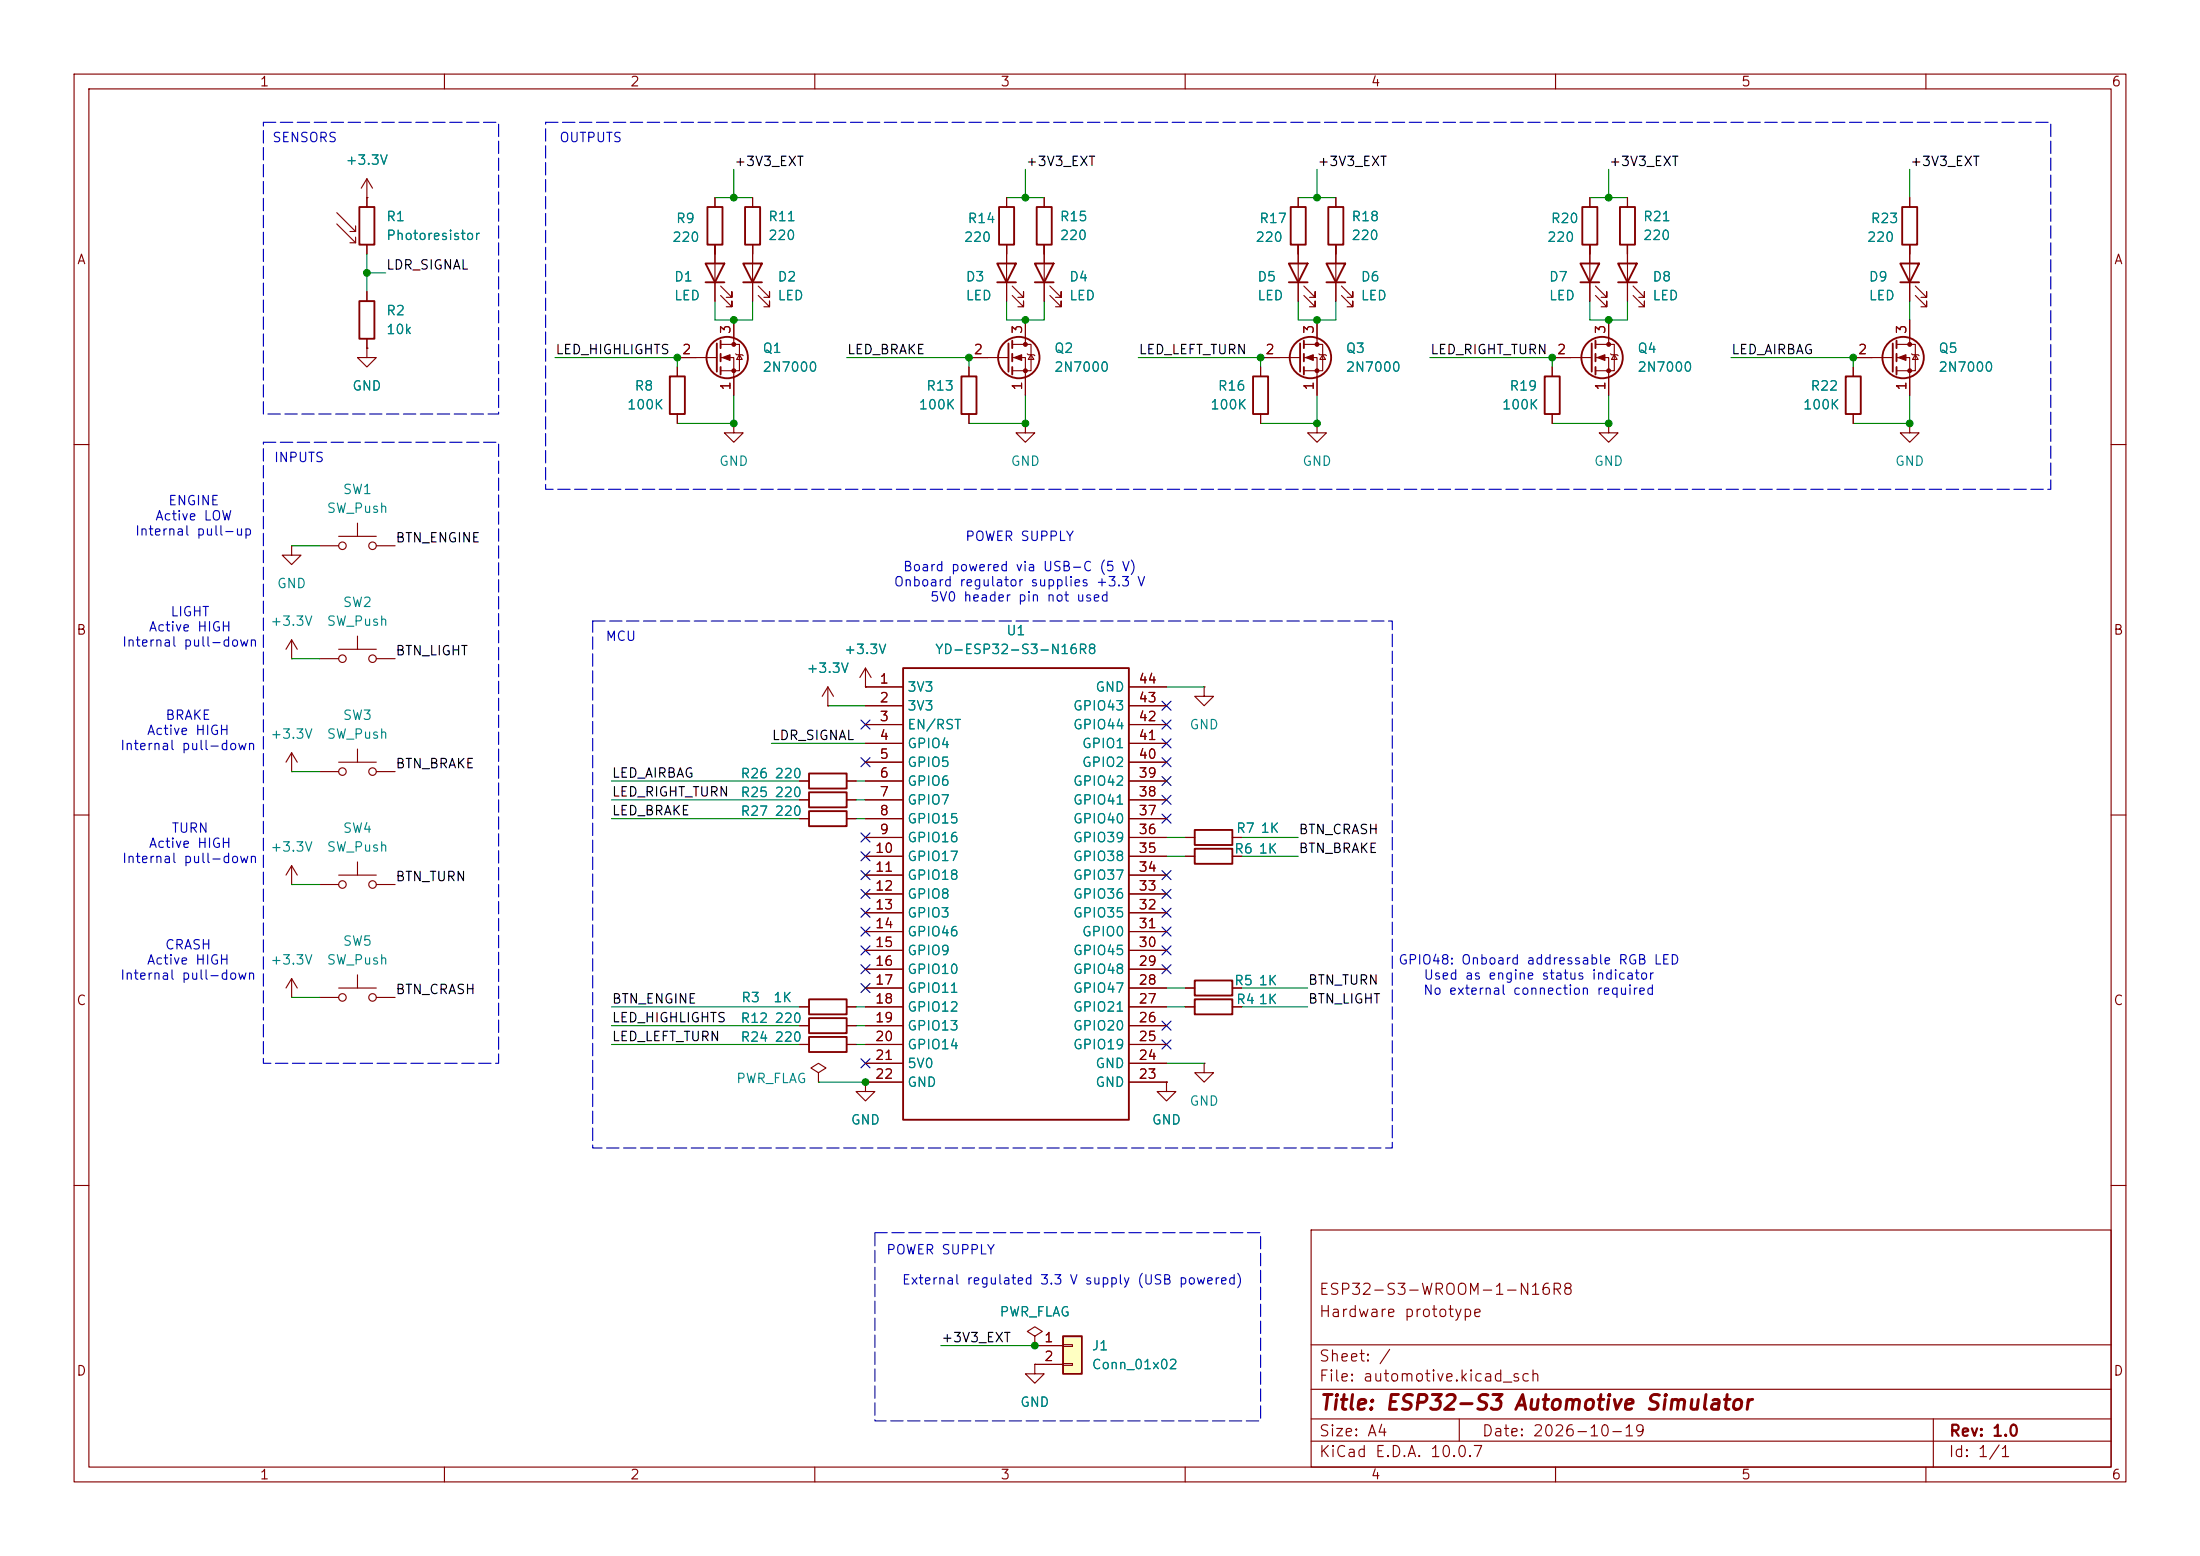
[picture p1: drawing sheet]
<svg xmlns="http://www.w3.org/2000/svg" width="297mm" height="210mm" viewBox="0 0 297 210" stroke-linecap="round" stroke-linejoin="round" font-family="sans-serif">
<g fill="none" stroke="#840000" stroke-width=".15">
<path d="M10 10h277v190h-277zM12 12h273v186h-273zM60 10v2M110 10v2M160 10v2M210 10v2M260 10v2M96.5 26.7v1.2M96.5 33v7.6M97.3 39.9l1.5 1.5v-.8v.8h-.8M97.3 38.6l1.5 1.5v-.7v.7h-.8M214.6 33v7.6"/>
<path d="M215.4 39.9l1.5 1.5v-.8v.8h-.7M215.4 38.6l1.5 1.5v-.7v.7h-.7M257.8 33v7.6M258.6 39.9l1.5 1.5v-.8v.8h-.8M258.6 38.6l1.5 1.5v-.7v.7h-.8M91.4 49.5v1.3M91.4 55.9v1.3M217.2 57.2v1.2h1.2l-1.2 1.3-1.3-1.3h1.3M217.2 57.2h.1M10 60h2M285 60h2M116.8 92.7h.1"/>
<path d="M116.8 90.2l-.7 1.2M116.8 90.2l.8 1.2M116.8 90.2v2.5M162.6 92.7v1.3h1.2l-1.2 1.3-1.3-1.3h1.3M162.6 92.7h.1M10 110h2M39.4 119.4h.1M39.4 116.8v2.6M39.4 116.8l-.8 1.3M39.4 116.8l.7 1.3M43.2 119.4h2.5M45.7 118.1h5.1"/>
<path d="M48.3 116.3v1.8M50.8 119.4h2.5M160 113h1.3M166.4 113h1.2M285 110h2M39.4 134.6h.1M39.4 132.1l-.8 1.3M39.4 132.1l.7 1.3M39.4 132.1v2.5M43.2 134.6h2.5M45.7 133.4h5.1M48.3 131.6v1.8"/>
<path d="M50.8 134.6h2.5M160 135.9h1.3M160 133.4h1.3M166.4 135.9h1.2M166.4 133.4h1.2M107.9 141h1.3M110.5 144.8l1-.7-1-.6-1 .6 1 .7v1.3M110.5 146.1h.1M114.3 141h1.3M116.8 146.1v1.2h1.3l-1.3 1.3-1.2-1.3h1.2M116.8 146.1h.1M162.6 143.5v1.3h1.2l-1.2 1.3-1.3-1.3h1.3"/>
<path d="M162.6 143.5h.1M10 160h2M177 166h108v32h-108zM285 160h2M60 198v2M110 198v2M139.7 184.2v1.2h1.3l-1.3 1.3-1.3-1.3h1.3M139.7 184.2h.1M139.7 180.3l1-.6-1-.6-1 .6 1 .6v1.3M139.7 181.6h.1M160 198v2M177 194.5h108"/>
<path d="M177 191.5h108M177 187.5h108M177 181.5h108M197 191.5v3M210 198v2M260 198v2M261 191.5v6.5"/>
<circle cx="46.2" cy="119.4" r=".51"/>
<circle cx="50.3" cy="119.4" r=".51"/>
<circle cx="46.2" cy="134.6" r=".51"/>
<circle cx="50.3" cy="134.6" r=".51"/>
</g>
<path d="M95.2 35.6h2.6l-1.3 2.5zM95.2 38.1h2.6M95.5 27.9h2v5.1h-2zM213.4 35.6h2.5l-1.3 2.5zM213.4 38.1h2.5M256.5 35.6h2.6l-1.3 2.5zM256.5 38.1h2.6M90.4 50.8h2.1v5.1h-2.1zM161.3 112h5.1v2h-5.1zM109.2 140h5.1v2h-5.1zM161.3 134.9h5.1v2h-5.1zM161.3 132.3h5.1v2.1h-5.1z" fill="none" stroke="#840000" stroke-width=".25"/>
<path d="M143.5 180.3h2.5v5.1h-2.5z" fill="#ffffc2"/>
<g fill="none" stroke="#840000" stroke-width=".25">
<path d="M48.5 27.9h2v5.1h-2zM100.3 35.6h2.6l-1.3 2.5zM100.3 38.1h2.6M100.6 27.9h2v5.1h-2zM134.6 35.6h2.6l-1.3 2.5zM134.6 38.1h2.6M134.9 27.9h2v5.1h-2zM139.7 35.6h2.5l-1.2 2.5zM139.7 38.1h2.5M140 27.9h2v5.1h-2zM174 35.6h2.5l-1.2 2.5zM174 38.1h2.5"/>
<path d="M174.2 27.9h2.1v5.1h-2.1zM179.1 35.6h2.5l-1.3 2.5zM179.1 38.1h2.5M179.3 27.9h2.1v5.1h-2.1zM213.6 27.9h2v5.1h-2zM218.4 35.6h2.6l-1.3 2.5zM218.4 38.1h2.6M218.7 27.9h2v5.1h-2zM256.8 27.9h2v5.1h-2zM48.5 40.6h2v5.1h-2zM96.8 46.4v3.8M97.3 46v1"/>
<path d="M97.3 47.8v1M97.3 49.5v1M129.8 50.8h2v5.1h-2zM136.1 46.4v3.8M136.7 46v1M136.7 47.8v1M136.7 49.5v1M169.2 50.8h2v5.1h-2zM175.5 46.4v3.8M176 46v1M176 47.8v1M176 49.5v1"/>
<path d="M208.5 50.8h2.1v5.1h-2.1zM214.9 46.4v3.8M215.4 46v1M215.4 47.8v1M215.4 49.5v1M249.2 50.8h2v5.1h-2zM255.5 46.4v3.8M256 46v1M256 47.8v1M256 49.5v1M121.9 90.2h30.5v60.9h-30.5zM109.2 109.5h5.1v2h-5.1z"/>
<path d="M109.2 104.4h5.1v2h-5.1zM109.2 106.9h5.1v2.1h-5.1zM161.3 114.6h5.1v2h-5.1zM109.2 137.4h5.1v2h-5.1zM109.2 134.9h5.1v2h-5.1zM143.5 180.3h2.5v5.1h-2.5z"/>
<circle cx="98.2" cy="48.3" r="2.79"/>
<circle cx="137.5" cy="48.3" r="2.79"/>
<circle cx="176.9" cy="48.3" r="2.79"/>
<circle cx="216.3" cy="48.3" r="2.79"/>
<circle cx="256.9" cy="48.3" r="2.79"/>
</g>
<g fill="none" stroke="#840000" stroke-width=".15">
<path d="M45.5 28.7l2.5 2.5M45.5 30.2l2.5 2.6M47.2 31.2h.8M47.2 32.8h.8M48 30.5v.7M48 32v.8M49.5 26.7h.1M49.5 24.1l-.7 1.3M49.5 24.1l.8 1.3M49.5 24.1v3.8M49.5 33v1.3M49.5 39.4v1.2"/>
<path d="M96.5 26.7v1.2M96.5 33v2.6M96.5 38.1v2.5M101.6 26.7v1.2M101.6 33v7.6M102.4 39.9l1.5 1.5v-.8v.8h-.8M102.4 38.6l1.5 1.5v-.7v.7h-.8M135.9 26.7v1.2M135.9 33v7.6M136.7 39.9l1.5 1.5v-.8v.8h-.8M136.7 38.6l1.5 1.5v-.7v.7h-.8M141 26.7v1.2"/>
<path d="M141 33v7.6M141.7 39.9l1.6 1.5v-.8v.8h-.8M141.7 38.6l1.6 1.5v-.7v.7h-.8M175.3 26.7v1.2M175.3 33v7.6M176 39.9l1.5 1.5v-.8v.8h-.7M176 38.6l1.5 1.5v-.7v.7h-.7M180.3 26.7v1.2M180.3 33v7.6M181.1 39.9l1.5 1.5v-.8v.8h-.7M181.1 38.6l1.5 1.5v-.7v.7h-.7M214.6 26.7v1.2"/>
<path d="M214.6 33v2.6M214.6 38.1v2.5M219.7 26.7v1.2M219.7 33v7.6M220.5 39.9l1.5 1.5v-.8v.8h-.8M220.5 38.6l1.5 1.5v-.7v.7h-.8M257.8 26.7v1.2M257.8 33v2.6M257.8 38.1v2.5M49.5 47v1.3h1.3l-1.3 1.2-1.2-1.2h1.2M49.5 47h.1M49.5 45.7v1.3"/>
<path d="M91.4 48.3h5.4M91.4 49.5v1.3M91.4 55.9v1.3M97.3 46.5h2.5v3.5h-2.5M97.3 48.3h1.8v5M99.1 57.2v1.2h1.2l-1.2 1.3-1.3-1.3h1.3M99.1 57.2h.1M99.1 43.2v3.3M99.3 47.8l.1 .1h.8l.1 .1M99.8 47.9l.4 .6h-.8zM130.8 48.3h5.3M130.8 49.5v1.3"/>
<path d="M130.8 55.9v1.3M136.7 46.5h2.5v3.5h-2.5M136.7 48.3h1.7v5M138.4 57.2v1.2h1.3l-1.3 1.3-1.2-1.3h1.2M138.4 57.2h.1M138.4 43.2v3.3M138.7 47.8l.1 .1h.8l.1 .1M139.2 47.9l.4 .6h-.8zM170.2 48.3h5.3M170.2 49.5v1.3M170.2 55.9v1.3M176 46.5h2.6v3.5h-2.6"/>
<path d="M176 48.3h1.8v5M177.8 57.2v1.2h1.3l-1.3 1.3-1.3-1.3h1.3M177.8 57.2h.1M177.8 43.2v3.3M178.1 47.8l.1 .1h.7l.2 .1M178.6 47.9l.3 .6h-.7zM209.5 48.3h5.4M209.5 49.5v1.3M209.5 55.9v1.3M215.4 46.5h2.5v3.5h-2.5M215.4 48.3h1.8v5M217.2 43.2v3.3"/>
<path d="M217.4 47.8l.2 .1h.7l.1 .1M217.9 47.9l.4 .6h-.7zM250.2 48.3h5.3M250.2 49.5v1.3M250.2 55.9v1.3M256 46.5h2.6v3.5h-2.6M256 48.3h1.8v5M257.8 57.2v1.2h1.3l-1.3 1.3-1.3-1.3h1.3M257.8 57.2h.1M257.8 43.2v3.3M258.1 47.8l.1 .1h.8l.1 .1M258.6 47.9l.4 .6h-.8z"/>
<path d="M39.4 73.7v1.2h1.2l-1.2 1.3-1.3-1.3h1.3M39.4 73.7h.1M43.2 73.7h2.5M45.7 72.4h5.1M48.3 70.6v1.8M50.8 73.7h2.5M39.4 88.9h.1M39.4 86.4l-.8 1.2M39.4 86.4l.7 1.2M39.4 86.4v2.5M43.2 88.9h2.5M45.7 87.6h5.1"/>
<path d="M48.3 85.9v1.7M50.8 88.9h2.5M111.8 95.3h.1M111.8 92.7l-.8 1.3M111.8 92.7l.7 1.3M111.8 92.7v2.6M116.8 92.7h.1M116.8 92.7h5.1M116.8 95.3h5.1M116.8 97.8h5.1M152.4 92.7h5.1M152.4 95.3h5.1"/>
<path d="M152.4 97.8h5.1M39.4 104.1h.1M39.4 101.6v2.5M39.4 101.6l-.8 1.3M39.4 101.6l.7 1.3M43.2 104.1h2.5M45.7 102.9h5.1M48.3 101.1v1.8M50.8 104.1h2.5M107.9 110.5h1.3M107.9 105.4h1.3M107.9 108h1.3"/>
<path d="M114.3 110.5h1.3M114.3 105.4h1.3M114.3 108h1.3M116.8 110.5h5.1M116.8 105.4h5.1M116.8 108h5.1M116.8 102.9h5.1M116.8 115.6h5.1M116.8 100.3h5.1M116.8 113h5.1M116.8 118.1h5.1M152.4 110.5h5.1"/>
<path d="M152.4 105.4h5.1M152.4 108h5.1M152.4 102.9h5.1M152.4 115.6h5.1M152.4 100.3h5.1M152.4 113h5.1M152.4 118.1h5.1M160 115.6h1.3M160 113h1.3M166.4 115.6h1.2M166.4 113h1.2M107.9 138.4h1.3"/>
<path d="M107.9 135.9h1.3M114.3 138.4h1.3M114.3 135.9h1.3M116.8 138.4h5.1M116.8 135.9h5.1M116.8 120.7h5.1M116.8 123.2h5.1M116.8 125.7h5.1M116.8 128.3h5.1M116.8 130.8h5.1M116.8 133.4h5.1M152.4 138.4h5.1"/>
<path d="M152.4 135.9h5.1M152.4 120.7h5.1M152.4 123.2h5.1M152.4 125.7h5.1M152.4 128.3h5.1M152.4 130.8h5.1M152.4 133.4h5.1M160 135.9h1.3M160 133.4h1.3M166.4 135.9h1.2M166.4 133.4h1.2M107.9 141h1.3"/>
<path d="M114.3 141h1.3M116.8 146.1h.1M116.8 141h5.1M116.8 143.5h5.1M116.8 146.1h5.1M152.4 141h5.1M152.4 143.5h5.1M152.4 146.1h5.1M157.5 146.1v1.2h1.2l-1.2 1.3-1.3-1.3h1.3M157.5 146.1h.1M139.7 181.6h.1M139.7 184.2h.1"/>
<path d="M139.7 181.6h3.8M139.7 184.2h3.8M143.5 181.5h1.3v.2h-1.3zM143.5 184h1.3v.3h-1.3z"/>
<circle cx="46.2" cy="73.7" r=".51"/>
<circle cx="50.3" cy="73.7" r=".51"/>
<circle cx="46.2" cy="88.9" r=".51"/>
<circle cx="50.3" cy="88.9" r=".51"/>
<circle cx="46.2" cy="104.1" r=".51"/>
<circle cx="50.3" cy="104.1" r=".51"/>
</g>
<g fill="#840000" stroke="#840000" stroke-width=".15">
<path d="M176.3 48.3l1-.4v.7z"/>
<path d="M136.9 48.3l1-.4v.7z"/>
<path d="M256.3 48.3l1-.4v.7z"/>
<path d="M215.6 48.3l1.1-.4v.7z"/>
<path d="M97.5 48.3l1.1-.4v.7z"/>
<circle cx="177.8" cy="46.5" r=".25"/>
<circle cx="177.8" cy="50" r=".25"/>
<circle cx="138.4" cy="46.5" r=".25"/>
<circle cx="138.4" cy="50" r=".25"/>
<circle cx="257.8" cy="46.5" r=".25"/>
<circle cx="257.8" cy="50" r=".25"/>
<circle cx="217.2" cy="46.5" r=".25"/>
<circle cx="217.2" cy="50" r=".25"/>
<circle cx="99.1" cy="46.5" r=".25"/>
<circle cx="99.1" cy="50" r=".25"/>
</g>
<g fill="none" stroke="#008400" stroke-width=".15">
<path d="M49.5 34.3v5.1M49.5 36.8h2.6M96.5 26.7h5.1M96.5 33v1.3M99.1 22.9v3.8M101.6 33v1.3M135.9 26.7h5.1M135.9 33v1.3M138.4 22.9v3.8M141 33v1.3M175.3 33v1.3M175.3 26.7h5"/>
<path d="M177.8 22.9v3.8M180.3 33v1.3M214.6 26.7h5.1M214.6 33v1.3M217.2 22.9v3.8M219.7 33v1.3M257.8 22.9v3.8M257.8 33v1.3M74.9 48.3h16.5v1.2M96.5 40.6v2.6h5.1v-2.6M99.1 53.3v3.9h-7.7M114.3 48.3h16.5v1.2"/>
<path d="M135.9 40.6v2.6h5.1v-2.6M138.4 53.3v3.9h-7.6M153.7 48.3h16.5v1.2M175.3 40.6v2.6h5v-2.6M177.8 53.3v3.9h-7.6M193 48.3h16.5v1.2M214.6 40.6v2.6h5.1v-2.6M217.2 53.3v3.9h-7.7M233.7 48.3h16.5v1.2M257.8 40.6v2.6M257.8 53.3v3.9h-7.6M39.4 73.7h3.8"/>
<path d="M39.4 88.9h3.8M111.8 95.3h5M157.5 92.7h5.1M39.4 119.4h3.8M39.4 104.1h3.8M82.5 108h25.4M82.5 105.4h25.4M82.5 110.5h25.4M104.1 100.3h12.7M115.6 108h1.2M115.6 105.4h1.2M115.6 110.5h1.2"/>
<path d="M157.5 113h2.5M157.5 115.6h2.5M167.6 113h7.7M167.6 115.6h7.7M39.4 134.6h3.8M82.5 135.9h25.4M82.5 138.4h25.4M115.6 135.9h1.2M115.6 138.4h1.2M157.5 133.4h2.5M157.5 135.9h2.5M167.6 133.4h8.9"/>
<path d="M167.6 135.9h8.9M82.5 141h25.4M110.5 146.1h6.3M115.6 141h1.2M157.5 143.5h5.1M127 181.6h12.7"/>
</g>
<g fill="none" stroke="#000084" stroke-width=".15">
<path d="M116.2 97.2l1.2 1.2M117.4 97.2l-1.2 1.2M156.9 99.7l1.2 1.2M156.9 97.2l1.2 1.2M156.9 94.6l1.2 1.3M158.1 99.7l-1.2 1.2M158.1 97.2l-1.2 1.2M158.1 94.6l-1.2 1.3M116.2 115l1.2 1.2M116.2 117.5l1.2 1.2M116.2 102.3l1.2 1.2M116.2 112.4l1.2 1.2"/>
<path d="M117.4 115l-1.2 1.2M117.4 117.5l-1.2 1.2M117.4 102.3l-1.2 1.2M117.4 112.4l-1.2 1.2M156.9 109.9l1.2 1.2M156.9 104.8l1.2 1.2M156.9 107.3l1.2 1.3M156.9 102.3l1.2 1.2M156.9 117.5l1.2 1.2M158.1 109.9l-1.2 1.2M158.1 104.8l-1.2 1.2M158.1 107.3l-1.2 1.3"/>
<path d="M158.1 102.3l-1.2 1.2M158.1 117.5l-1.2 1.2M116.2 122.6l1.2 1.2M116.2 125.1l1.2 1.2M116.2 127.7l1.2 1.2M116.2 130.2l1.2 1.2M116.2 132.7l1.2 1.3M116.2 120l1.2 1.3M117.4 122.6l-1.2 1.2M117.4 125.1l-1.2 1.2M117.4 127.7l-1.2 1.2M117.4 130.2l-1.2 1.2"/>
<path d="M117.4 132.7l-1.2 1.3M117.4 120l-1.2 1.3M156.9 127.7l1.2 1.2M156.9 120l1.2 1.3M156.9 125.1l1.2 1.2M156.9 122.6l1.2 1.2M156.9 137.8l1.2 1.2M156.9 130.2l1.2 1.2M158.1 127.7l-1.2 1.2M158.1 120l-1.2 1.3M158.1 125.1l-1.2 1.2M158.1 122.6l-1.2 1.2"/>
<path d="M158.1 137.8l-1.2 1.2M158.1 130.2l-1.2 1.2M116.2 142.9l1.2 1.2M117.4 142.9l-1.2 1.2M156.9 140.4l1.2 1.2M158.1 140.4l-1.2 1.2"/>
</g>
<path d="M35.6 16.5h31.7v39.4h-31.7zM73.7 16.5h203.2v49.5h-203.2zM35.6 59.7h31.7v83.8h-31.7zM80 83.8h108v71.1h-108zM118.1 166.4h52.1v25.4h-52.1z" fill="none" stroke="#0000c2" stroke-width=".15" stroke-dasharray="1.7 .6"/>
<g fill="#008400" stroke="#008400" stroke-width=".14">
<circle cx="116.8" cy="146.1" r=".46"/>
<circle cx="99.1" cy="57.2" r=".46"/>
<circle cx="99.1" cy="43.2" r=".46"/>
<circle cx="91.4" cy="48.3" r=".46"/>
<circle cx="170.2" cy="48.3" r=".46"/>
<circle cx="217.2" cy="43.2" r=".46"/>
<circle cx="217.2" cy="57.2" r=".46"/>
<circle cx="177.8" cy="43.2" r=".46"/>
<circle cx="177.8" cy="57.2" r=".46"/>
<circle cx="177.8" cy="26.7" r=".46"/>
<circle cx="209.5" cy="48.3" r=".46"/>
<circle cx="257.8" cy="57.2" r=".46"/>
<circle cx="217.2" cy="26.7" r=".46"/>
<circle cx="250.2" cy="48.3" r=".46"/>
<circle cx="49.5" cy="36.8" r=".46"/>
<circle cx="138.4" cy="26.7" r=".46"/>
<circle cx="130.8" cy="48.3" r=".46"/>
<circle cx="138.4" cy="57.2" r=".46"/>
<circle cx="138.4" cy="43.2" r=".46"/>
<circle cx="99.1" cy="26.7" r=".46"/>
<circle cx="139.7" cy="181.6" r=".46"/>
</g>
<text font-size="2" fill="#840000" x="178" y="190.8">Title: ESP32-S3 Automotive Simulator</text>
<g font-size="1.5" fill="#840000">
<text x="178" y="178.1">Hardware prototype</text>
<text x="178" y="175.1">ESP32-S3-WROOM-1-N16R8</text>
<text x="178" y="184.1">Sheet: /</text>
<text x="178" y="186.8">File: automotive.kicad_sch</text>
<text x="178" y="197">KiCad E.D.A. 10.0.7</text>
<text x="178" y="194.2">Size: A4</text>
<text x="200" y="194.2">Date: 2026-10-19</text>
<text x="263" y="197">Id: 1/1</text>
<text x="263" y="194.2">Rev: 1.0</text>
</g>
<g font-size="1.3" fill="#840000">
<text x="35" y="12">1</text>
<text x="85" y="12">2</text>
<text x="135" y="12">3</text>
<text x="185" y="12">4</text>
<text x="235" y="12">5</text>
<text x="285" y="12">6</text>
<text x="10.3" y="36">A</text>
<text x="285.3" y="36">A</text>
<text x="98.9" y="45.2" transform="rotate(-90 98.9 45.2)">3</text>
<text x="138.3" y="45.2" transform="rotate(-90 138.3 45.2)">3</text>
<text x="177.7" y="45.2" transform="rotate(-90 177.7 45.2)">3</text>
<text x="217" y="45.2" transform="rotate(-90 217 45.2)">3</text>
<text x="257.7" y="45.2" transform="rotate(-90 257.7 45.2)">3</text>
<text x="92" y="48.1">2</text>
<text x="98.9" y="52.8" transform="rotate(-90 98.9 52.8)">1</text>
<text x="131.3" y="48.1">2</text>
<text x="138.3" y="52.8" transform="rotate(-90 138.3 52.8)">1</text>
<text x="170.7" y="48.1">2</text>
<text x="177.7" y="52.8" transform="rotate(-90 177.7 52.8)">1</text>
<text x="210.1" y="48.1">2</text>
<text x="217" y="52.8" transform="rotate(-90 217 52.8)">1</text>
<text x="250.7" y="48.1">2</text>
<text x="257.7" y="52.8" transform="rotate(-90 257.7 52.8)">1</text>
<text x="10.2" y="86">B</text>
<text x="285.2" y="86">B</text>
<text x="118.6" y="92.6">1</text>
<text x="118.6" y="95.1">2</text>
<text x="153.6" y="95.1">43</text>
<text x="153.6" y="92.6">44</text>
<text x="118.6" y="97.7">3</text>
<text x="118.6" y="100.2">4</text>
<text x="153.6" y="100.2">41</text>
<text x="153.6" y="97.7">42</text>
<text x="118.6" y="102.7">5</text>
<text x="118.6" y="105.3">6</text>
<text x="118.6" y="107.8">7</text>
<text x="153.6" y="107.8">38</text>
<text x="153.6" y="105.3">39</text>
<text x="153.6" y="102.7">40</text>
<text x="118.6" y="110.4">8</text>
<text x="118.6" y="112.9">9</text>
<text x="153.6" y="112.9">36</text>
<text x="153.6" y="110.4">37</text>
<text x="118" y="115.4">10</text>
<text x="118" y="118">11</text>
<text x="153.6" y="118">34</text>
<text x="153.6" y="115.4">35</text>
<text x="118" y="120.5">12</text>
<text x="118" y="123.1">13</text>
<text x="118" y="125.6">14</text>
<text x="153.6" y="125.6">31</text>
<text x="153.6" y="123.1">32</text>
<text x="153.6" y="120.5">33</text>
<text x="118" y="128.1">15</text>
<text x="118" y="130.7">16</text>
<text x="153.6" y="130.7">29</text>
<text x="153.6" y="128.1">30</text>
<text x="10.2" y="136">C</text>
<text x="118" y="133.2">17</text>
<text x="118" y="135.8">18</text>
<text x="153.6" y="135.8">27</text>
<text x="153.6" y="133.2">28</text>
<text x="285.2" y="136">C</text>
<text x="118" y="138.3">19</text>
<text x="118" y="140.8">20</text>
<text x="118" y="143.4">21</text>
<text x="153.6" y="143.4">24</text>
<text x="153.6" y="140.8">25</text>
<text x="153.6" y="138.3">26</text>
<text x="118" y="145.9">22</text>
<text x="153.6" y="145.9">23</text>
<text x="10.2" y="186">D</text>
<text x="140.9" y="181.5">1</text>
<text x="140.9" y="184">2</text>
<text x="285.2" y="186">D</text>
<text x="35" y="200">1</text>
<text x="85" y="200">2</text>
<text x="135" y="200">3</text>
<text x="185" y="200">4</text>
<text x="235" y="200">5</text>
<text x="285" y="200">6</text>
</g>
<g font-size="1.3" fill="#0000c2">
<text x="36.7" y="19.5">SENSORS</text>
<text x="75.4" y="19.5">OUTPUTS</text>
<text x="36.9" y="62.7">INPUTS</text>
<text x="20.9" y="70.6">Active LOW</text>
<text x="22.6" y="68.5">ENGINE</text>
<text x="18.1" y="72.6">Internal pull-up</text>
<text x="121.8" y="77.4">Board powered via USB-C (5 V)</text>
<text x="130.2" y="73.3">POWER SUPPLY</text>
<text x="22.9" y="83.5">LIGHT</text>
<text x="120.6" y="79.5">Onboard regulator supplies +3.3 V</text>
<text x="125.5" y="81.5">5V0 header pin not used</text>
<text x="16.4" y="87.6">Internal pull-down</text>
<text x="20" y="85.5">Active HIGH</text>
<text x="81.7" y="86.8">MCU</text>
<text x="16.1" y="101.6">Internal pull-down</text>
<text x="19.7" y="99.5">Active HIGH</text>
<text x="22.2" y="97.5">BRAKE</text>
<text x="23.1" y="112.7">TURN</text>
<text x="16.4" y="116.8">Internal pull-down</text>
<text x="20" y="114.8">Active HIGH</text>
<text x="19.7" y="130.5">Active HIGH</text>
<text x="22.2" y="128.5">CRASH</text>
<text x="188.7" y="130.5">GPIO48: Onboard addressable RGB LED</text>
<text x="16.1" y="132.6">Internal pull-down</text>
<text x="192" y="134.6">No external connection required</text>
<text x="192.1" y="132.5">Used as engine status indicator</text>
<text x="119.6" y="169.6">POWER SUPPLY</text>
<text x="121.7" y="173.7">External regulated 3.3 V supply (USB powered)</text>
</g>
<g font-size="1.3" fill="#008484">
<text x="46.6" y="22.6">+3.3V</text>
<text x="52.1" y="30.2">R1</text>
<text x="52.1" y="32.7">Photoresistor</text>
<text x="90.7" y="33">220</text>
<text x="91.2" y="30.4">R9</text>
<text x="103.6" y="30.2">R11</text>
<text x="103.6" y="32.7">220</text>
<text x="130" y="33">220</text>
<text x="130.5" y="30.4">R14</text>
<text x="143" y="30.2">R15</text>
<text x="143" y="32.7">220</text>
<text x="169.4" y="33">220</text>
<text x="169.9" y="30.4">R17</text>
<text x="182.4" y="30.2">R18</text>
<text x="182.4" y="32.7">220</text>
<text x="208.8" y="33">220</text>
<text x="209.3" y="30.4">R20</text>
<text x="221.7" y="30.2">R21</text>
<text x="221.7" y="32.7">220</text>
<text x="252" y="33">220</text>
<text x="252.5" y="30.4">R23</text>
<text x="90.9" y="38.3">D1</text>
<text x="90.9" y="40.8">LED</text>
<text x="104.9" y="38.3">D2</text>
<text x="104.9" y="40.8">LED</text>
<text x="130.3" y="38.3">D3</text>
<text x="130.3" y="40.8">LED</text>
<text x="144.3" y="38.3">D4</text>
<text x="144.3" y="40.8">LED</text>
<text x="169.7" y="38.3">D5</text>
<text x="169.7" y="40.8">LED</text>
<text x="183.6" y="38.3">D6</text>
<text x="183.6" y="40.8">LED</text>
<text x="209" y="38.3">D7</text>
<text x="209" y="40.8">LED</text>
<text x="223" y="38.3">D8</text>
<text x="223" y="40.8">LED</text>
<text x="252.2" y="38.3">D9</text>
<text x="252.2" y="40.8">LED</text>
<text x="52.1" y="42.9">R2</text>
<text x="52.1" y="45.4">10k</text>
<text x="102.9" y="48">Q1</text>
<text x="142.2" y="48">Q2</text>
<text x="181.6" y="48">Q3</text>
<text x="221" y="48">Q4</text>
<text x="261.6" y="48">Q5</text>
<text x="47.5" y="53">GND</text>
<text x="85.6" y="53">R8</text>
<text x="102.9" y="50.5">2N7000</text>
<text x="125" y="53">R13</text>
<text x="142.2" y="50.5">2N7000</text>
<text x="164.3" y="53">R16</text>
<text x="181.6" y="50.5">2N7000</text>
<text x="203.7" y="53">R19</text>
<text x="221" y="50.5">2N7000</text>
<text x="244.3" y="53">R22</text>
<text x="261.6" y="50.5">2N7000</text>
<text x="84.6" y="55.6">100K</text>
<text x="123.9" y="55.6">100K</text>
<text x="163.3" y="55.6">100K</text>
<text x="202.7" y="55.6">100K</text>
<text x="243.3" y="55.6">100K</text>
<text x="97" y="63.2">GND</text>
<text x="136.4" y="63.2">GND</text>
<text x="175.7" y="63.2">GND</text>
<text x="215.1" y="63.2">GND</text>
<text x="255.7" y="63.2">GND</text>
<text x="44" y="69.5">SW_Push</text>
<text x="46.2" y="67">SW1</text>
<text x="37.3" y="79.7">GND</text>
<text x="46.2" y="82.2">SW2</text>
<text x="36.4" y="84.8">+3.3V</text>
<text x="44" y="84.8">SW_Push</text>
<text x="113.9" y="88.6">+3.3V</text>
<text x="126.1" y="88.6">YD-ESP32-S3-N16R8</text>
<text x="135.8" y="86.1">U1</text>
<text x="108.8" y="91.1">+3.3V</text>
<text x="122.4" y="93.7">3V3</text>
<text x="147.8" y="93.7">GND</text>
<text x="36.4" y="100">+3.3V</text>
<text x="44" y="100">SW_Push</text>
<text x="46.2" y="97.5">SW3</text>
<text x="122.4" y="96.2">3V3</text>
<text x="122.4" y="98.8">EN/RST</text>
<text x="122.4" y="101.3">GPIO4</text>
<text x="144.8" y="98.8">GPIO44</text>
<text x="144.8" y="96.2">GPIO43</text>
<text x="146" y="101.3">GPIO1</text>
<text x="160.5" y="98.8">GND</text>
<text x="99.9" y="105.4">R26</text>
<text x="99.9" y="107.9">R25</text>
<text x="104.5" y="105.4">220</text>
<text x="104.5" y="107.9">220</text>
<text x="122.4" y="103.8">GPIO5</text>
<text x="122.4" y="106.4">GPIO6</text>
<text x="144.8" y="106.4">GPIO42</text>
<text x="146" y="103.8">GPIO2</text>
<text x="46.2" y="112.7">SW4</text>
<text x="99.9" y="110.4">R27</text>
<text x="104.5" y="110.4">220</text>
<text x="122.4" y="108.9">GPIO7</text>
<text x="122.4" y="111.5">GPIO15</text>
<text x="122.4" y="114">GPIO16</text>
<text x="144.8" y="114">GPIO39</text>
<text x="144.8" y="111.5">GPIO40</text>
<text x="144.8" y="108.9">GPIO41</text>
<text x="166.8" y="112.7">R7</text>
<text x="170.1" y="112.7">1K</text>
<text x="36.4" y="115.3">+3.3V</text>
<text x="44" y="115.3">SW_Push</text>
<text x="122.4" y="116.5">GPIO17</text>
<text x="122.4" y="119.1">GPIO18</text>
<text x="144.8" y="119.1">GPIO37</text>
<text x="144.8" y="116.5">GPIO38</text>
<text x="166.5" y="115.5">R6</text>
<text x="169.8" y="115.5">1K</text>
<text x="122.4" y="121.6">GPIO8</text>
<text x="122.4" y="124.2">GPIO3</text>
<text x="144.8" y="124.2">GPIO35</text>
<text x="144.8" y="121.6">GPIO36</text>
<text x="36.4" y="130.5">+3.3V</text>
<text x="44" y="130.5">SW_Push</text>
<text x="46.2" y="128">SW5</text>
<text x="122.4" y="126.7">GPIO46</text>
<text x="122.4" y="129.2">GPIO9</text>
<text x="122.4" y="131.8">GPIO10</text>
<text x="144.8" y="131.8">GPIO48</text>
<text x="144.8" y="129.2">GPIO45</text>
<text x="146" y="126.7">GPIO0</text>
<text x="100" y="135.6">R3</text>
<text x="104.3" y="135.6">1K</text>
<text x="122.4" y="134.3">GPIO11</text>
<text x="122.4" y="136.9">GPIO12</text>
<text x="144.8" y="136.9">GPIO21</text>
<text x="144.8" y="134.3">GPIO47</text>
<text x="166.5" y="133.3">R5</text>
<text x="166.8" y="135.8">R4</text>
<text x="169.8" y="135.8">1K</text>
<text x="169.8" y="133.3">1K</text>
<text x="99.9" y="140.9">R24</text>
<text x="99.9" y="138.4">R12</text>
<text x="104.5" y="140.9">220</text>
<text x="104.5" y="138.4">220</text>
<text x="122.4" y="139.4">GPIO13</text>
<text x="122.4" y="141.9">GPIO14</text>
<text x="144.8" y="141.9">GPIO19</text>
<text x="144.8" y="139.4">GPIO20</text>
<text x="99.3" y="146.5">PWR_FLAG</text>
<text x="122.4" y="144.5">5V0</text>
<text x="122.4" y="147">GND</text>
<text x="147.8" y="147">GND</text>
<text x="147.8" y="144.5">GND</text>
<text x="160.5" y="149.6">GND</text>
<text x="114.8" y="152.1">GND</text>
<text x="155.4" y="152.1">GND</text>
<text x="134.9" y="178">PWR_FLAG</text>
<text x="147.3" y="182.6">J1</text>
<text x="147.3" y="185.1">Conn_01x02</text>
<text x="137.6" y="190.2">GND</text>
</g>
<g font-size="1.3">
<text x="99" y="22.7">+3V3_EXT</text>
<text x="138.4" y="22.7">+3V3_EXT</text>
<text x="177.8" y="22.7">+3V3_EXT</text>
<text x="217.1" y="22.7">+3V3_EXT</text>
<text x="257.8" y="22.7">+3V3_EXT</text>
<text x="52" y="36.7">LDR_SIGNAL</text>
<text x="74.9" y="48.1">LED_HIGHLIGHTS</text>
<text x="114.3" y="48.1">LED_BRAKE</text>
<text x="153.6" y="48.1">LED_LEFT_TURN</text>
<text x="193" y="48.1">LED_RIGHT_TURN</text>
<text x="233.7" y="48.1">LED_AIRBAG</text>
<text x="53.3" y="73.5">BTN_ENGINE</text>
<text x="53.3" y="88.8">BTN_LIGHT</text>
<text x="104.1" y="100.2">LDR_SIGNAL</text>
<text x="53.3" y="104">BTN_BRAKE</text>
<text x="82.5" y="105.3">LED_AIRBAG</text>
<text x="82.5" y="107.8">LED_RIGHT_TURN</text>
<text x="82.5" y="110.4">LED_BRAKE</text>
<text x="175.2" y="112.9">BTN_CRASH</text>
<text x="53.3" y="119.3">BTN_TURN</text>
<text x="175.2" y="115.4">BTN_BRAKE</text>
<text x="53.3" y="134.5">BTN_CRASH</text>
<text x="82.5" y="135.8">BTN_ENGINE</text>
<text x="176.5" y="133.2">BTN_TURN</text>
<text x="176.5" y="135.8">BTN_LIGHT</text>
<text x="82.5" y="138.3">LED_HIGHLIGHTS</text>
<text x="82.5" y="140.8">LED_LEFT_TURN</text>
<text x="127" y="181.5">+3V3_EXT</text>
</g>
</svg>
